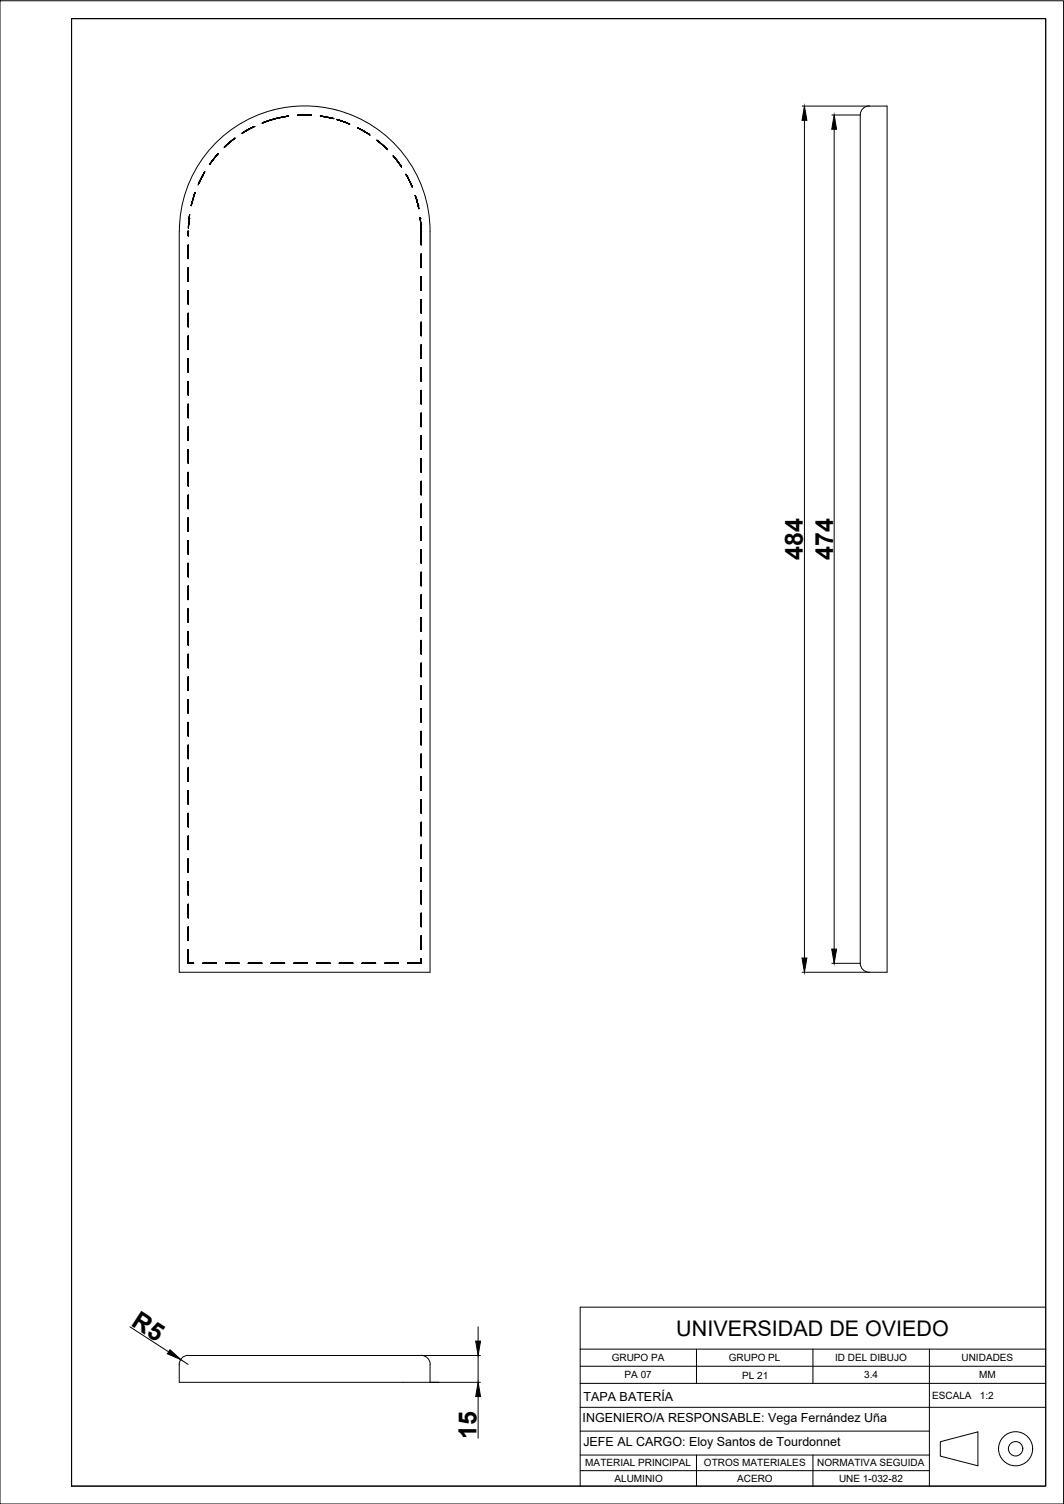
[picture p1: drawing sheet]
<svg xmlns="http://www.w3.org/2000/svg" width="297mm" height="420mm" viewBox="0 0 297 420" stroke-linecap="round" stroke-linejoin="round" font-family="sans-serif">
<!-- layer: 01_Contornos -->
<path d="M242.7 29.6a2.52 2.52 0 0 0-2.5 2.5v237a2.52 2.52 0 0 0 2.5 2.5h4.9v-242h-4.9M50 64.6v207h70.1v-207M50.1 64.6a35 35 0 0 1 35-35 35 35 0 0 1 35 35M52.5 378.7h65.1M52.6 378.6a2.52 2.52 0 0 0-2.6 2.5v5.1h72.6M117.6 378.6a2.52 2.52 0 0 1 2.5 2.5M120.1 381.2v5" fill="none" stroke="#000" stroke-width=".28"/>
<!-- layer: 02_Ocultas -->
<g fill="#000" stroke="#000" stroke-width=".28">
<path d="M63 40.8l1.3-1.2zM63 40.8l1.3-1.3zM63 40.8l1.3-1.3zM63 40.7l1.3-1.2z"/>
<path d="M64.3 39.6l1.3-.9zM64.3 39.6l1.2-1zM64.3 39.6l1.2-1zM64.3 39.5l1.2-.9z"/>
<path d="M67.6 37.2l1.1-.7zM67.6 37.2l1.1-.7zM67.6 37.2l1.1-.7zM67.6 37.2l1.1-.7z"/>
<path d="M68.7 36.5l1.6-.8zM68.7 36.5l1.6-.9zM68.7 36.5l1.6-.9zM68.7 36.5l1.6-.9z"/>
<path d="M70.3 35.7l.7-.4zM70.3 35.7l.7-.4zM70.3 35.7l.7-.4zM70.3 35.6l.7-.3z"/>
<path d="M73.3 34.4l.2-.2zM73.3 34.4l.2-.2zM73.3 34.3l.2-.1zM73.3 34.3l.2-.1z"/>
<path d="M73.5 34.2l1.7-.5zM73.5 34.2l1.7-.6zM73.5 34.2l1.7-.6zM73.5 34.2l1.7-.6z"/>
<path d="M75.2 33.7l1.7-.6zM75.2 33.7l1.7-.6zM75.2 33.7l1.7-.6zM75.2 33.6l1.7-.5z"/>
<path d="M76.9 33.1l1.6-.3zM76.9 33.1l1.6-.3zM76.9 33.1l1.6-.3zM76.9 33.1l1.6-.3z"/>
<path d="M78.5 32.8l1.6-.3zM78.5 32.8l1.6-.3zM78.5 32.8l1.6-.3zM78.5 32.8l1.6-.3z"/>
<path d="M80.1 32.5h.5zM80.1 32.5l.5-.1zM80.1 32.5l.5-.1zM80.1 32.5l.5-.1z"/>
<path d="M83.1 32.2h.3zM83.1 32.2l.3-.1zM83.1 32.2l.3-.1zM83.1 32.2l.3-.1z"/>
<path d="M85 32.1h1.7zM85 32.1h1.7z"/>
<path d="M83.4 32.2l1.6-.1zM83.4 32.2l1.6-.1zM83.4 32.2l1.6-.1zM83.4 32.1h1.6z"/>
<path d="M85 32.1l1.7 .1zM85 32.1l1.7 .1z"/>
<path d="M86.7 32.2h.2zM86.7 32.2h.2zM86.7 32.2h.2zM86.7 32.1l.2 .1z"/>
<path d="M89.5 32.5h.5zM89.5 32.5h.5zM89.5 32.4l.5 .1zM89.5 32.4l.5 .1z"/>
<path d="M90 32.5l1.6 .3zM90 32.5l1.6 .3zM90 32.5l1.6 .3zM90 32.5l1.6 .3z"/>
<path d="M91.6 32.8l1.6 .3zM91.6 32.8l1.6 .3zM91.6 32.8l1.6 .3zM91.6 32.8l1.6 .3z"/>
<path d="M94 33.4l.9 .3zM94 33.4l.9 .3zM94 33.4l.9 .2zM94 33.4l.9 .2z"/>
<path d="M94.9 33.7l1.7 .5zM94.9 33.7l1.7 .5zM94.9 33.7l1.7 .5zM94.9 33.6l1.7 .6z"/>
<path d="M96.6 34.2l1 .5zM96.6 34.2l1 .5zM96.6 34.2l1 .5zM96.6 34.2l1 .5z"/>
<path d="M99.9 35.8l1.5 .7zM99.9 35.8l1.5 .7zM99.9 35.7l1.5 .8zM99.9 35.7l1.5 .8z"/>
<path d="M101.4 36.5l1.5 1zM101.4 36.5l1.5 1zM101.4 36.5l1.5 .9zM101.4 36.5l1.5 .9z"/>
<path d="M102.9 37.5l.3 .2zM102.9 37.5l.3 .2zM102.9 37.5l.3 .1zM102.9 37.4l.3 .2z"/>
<path d="M105.2 39.2l.5 .4zM105.2 39.2l.5 .4zM105.2 39.2l.5 .3zM105.2 39.2l.5 .3z"/>
<path d="M52.9 59.9l-.1 1.1zM52.9 59.9l-.1 1.1zM52.9 59.9l-.1 1.1zM52.9 59.9l-.1 1.1z"/>
<path d="M53.8 55.8l-.4 1.6zM53.8 55.8l-.4 1.6zM53.8 55.8l-.4 1.6zM53.8 55.8l-.4 1.6z"/>
<path d="M54.3 54.1l-.5 1.7zM54.3 54.1l-.5 1.7zM54.3 54.1l-.5 1.7zM54.3 54.1l-.5 1.7z"/>
<path d="M54.4 53.8v.3zM54.4 53.8v.3zM54.4 53.8l-.1 .3zM54.4 53.8l-.1 .3z"/>
<path d="M55.7 50.8l-.3 .6zM55.7 50.8l-.3 .6zM55.7 50.8l-.3 .6zM55.7 50.8l-.3 .6z"/>
<path d="M56.5 49.2l-.8 1.6zM56.5 49.2l-.8 1.6zM56.5 49.2l-.8 1.6zM56.5 49.2l-.8 1.6z"/>
<path d="M57.1 48l-.6 1.2zM57.1 48l-.6 1.2zM57.1 48l-.6 1.2zM57.1 48l-.6 1.2z"/>
<path d="M59.4 44.7l-.9 1.2zM59.4 44.7l-.9 1.2zM59.4 44.7l-.9 1.2zM59.4 44.7l-.9 1.2z"/>
<path d="M60.5 43.3l-1.1 1.4zM60.5 43.3l-1.1 1.4zM60.5 43.3l-1.1 1.4zM60.5 43.3l-1.1 1.4z"/>
<path d="M60.9 42.9l-.4 .4zM60.9 42.9l-.4 .4zM60.9 42.9l-.4 .4zM60.9 42.9l-.4 .4z"/>
<path d="M63 40.8l-.3 .3zM63 40.7l-.3 .4zM63 40.7l-.3 .4zM62.7 41.1l.3-.4z"/>
<path d="M105.7 39.6l1.4 1.2zM105.7 39.6l1.4 1.2zM105.7 39.6l1.4 1.1zM105.7 39.5l1.4 1.2z"/>
<path d="M107.1 40.8l1 .9zM107.1 40.8l1 .9zM107.1 40.8l1 .9zM107.1 40.8l1 .9z"/>
<path d="M109.8 43.6l.9 1.1zM109.8 43.6l.9 1.1zM109.8 43.6l.9 1.1zM109.8 43.6l.9 1.1z"/>
<path d="M110.7 44.7l1.1 1.4zM110.7 44.7l1.1 1.4zM110.7 44.7l1.1 1.4zM110.7 44.7l1.1 1.4z"/>
<path d="M111.8 46.1l.3 .6zM111.8 46.1l.3 .6zM111.8 46.1l.3 .5zM111.8 46.1l.3 .5z"/>
<path d="M113.4 48.8l.2 .4zM113.4 48.8l.3 .4zM113.4 48.8l.3 .4zM113.4 48.8l.3 .4z"/>
<path d="M113.6 49.2l.8 1.6zM113.6 49.2l.9 1.6zM113.6 49.2l.9 1.6zM113.6 49.2l.9 1.6z"/>
<path d="M114.4 50.8l.7 1.4zM114.4 50.8l.7 1.4zM114.4 50.8l.7 1.4zM114.4 50.8l.7 1.4z"/>
<path d="M115.9 54.6l.4 1.2zM115.9 54.6l.4 1.2zM115.9 54.6l.4 1.2zM116 54.6l.3 1.2z"/>
<path d="M116.3 55.8l.5 1.7zM116.3 55.8l.5 1.7zM116.3 55.8l.5 1.7zM116.3 55.8l.5 1.7z"/>
<path d="M116.8 57.5l.1 .8zM116.8 57.5l.1 .8zM116.8 57.5l.1 .8zM116.8 57.5l.1 .8z"/>
<path d="M52.5 74.8v3.8zM52.5 74.8l.1 3.8zM52.5 74.8l.1 3.8zM52.5 74.8l.1 3.8z"/>
<path d="M52.5 68.5v3.8zM52.5 68.5l.1 3.8zM52.5 68.5l.1 3.8zM52.5 68.5l.1 3.8z"/>
<path d="M52.5 64.6v1.3zM52.5 64.6l.1 1.3zM52.5 64.6l.1 1.3zM52.5 64.6l.1 1.3z"/>
<path d="M52.6 62.8v.9zM52.6 62.8v.9zM52.6 62.8v.9zM52.6 62.8v.9z"/>
<path d="M52.8 61l-.1 1.8zM52.8 61l-.1 1.8zM52.8 61l-.2 1.8zM52.8 61l-.2 1.8z"/>
<path d="M117.3 60.8v.2zM117.3 60.8v.2zM117.3 60.8v.2zM117.3 60.8v.2z"/>
<path d="M117.3 61l.2 1.8zM117.3 61l.2 1.8zM117.3 61l.2 1.8zM117.3 61l.2 1.8z"/>
<path d="M117.5 62.8v1.8zM117.5 62.8l.1 1.8zM117.5 62.8l.1 1.8zM117.5 62.8l.1 1.8z"/>
<path d="M117.6 64.6v3.8zM117.6 64.6v3.8zM117.6 64.6v3.8zM117.6 64.6v3.8z"/>
<path d="M117.6 71v3.8zM117.6 71v3.8zM117.6 71v3.8zM117.6 71v3.8z"/>
<path d="M117.6 77.3v3.8zM117.6 77.3v3.8zM117.6 77.3v3.8zM117.6 77.3v3.8z"/>
<path d="M52.5 93.9v3.8zM52.5 93.9l.1 3.8zM52.5 93.9l.1 3.8zM52.5 93.9l.1 3.8z"/>
<path d="M52.5 87.5v3.8zM52.5 87.5l.1 3.8zM52.5 87.5l.1 3.8zM52.5 87.5l.1 3.8z"/>
<path d="M52.5 81.2v3.8zM52.5 81.2l.1 3.8zM52.5 81.2l.1 3.8zM52.5 81.2l.1 3.8z"/>
<path d="M117.6 83.7v3.8zM117.6 83.7v3.8zM117.6 83.7v3.8zM117.6 83.7v3.8z"/>
<path d="M117.6 90v3.8zM117.6 90v3.8zM117.6 90v3.8zM117.6 90v3.8z"/>
<path d="M117.6 96.4v3.8zM117.6 96.4v3.8zM117.6 96.4v3.8zM117.6 96.4v3.8z"/>
<path d="M52.5 112.9v3.8zM52.5 112.9l.1 3.8zM52.5 112.9l.1 3.8zM52.5 112.9l.1 3.8z"/>
<path d="M52.5 106.6v3.8zM52.5 106.6l.1 3.8zM52.5 106.6l.1 3.8zM52.5 106.6l.1 3.8z"/>
<path d="M52.5 100.2v3.8zM52.5 100.2l.1 3.8zM52.5 100.2l.1 3.8zM52.5 100.2l.1 3.8z"/>
<path d="M117.6 102.7v3.8zM117.6 102.7v3.8zM117.6 102.7v3.8zM117.6 102.7v3.8z"/>
<path d="M117.6 109.1v3.8zM117.6 109.1v3.8zM117.6 109.1v3.8zM117.6 109.1v3.8z"/>
<path d="M117.6 115.4v3.8zM117.6 115.4v3.8zM117.6 115.4v3.8zM117.6 115.4v3.8z"/>
<path d="M52.5 132v3.8zM52.5 132l.1 3.8zM52.5 132l.1 3.8zM52.5 132l.1 3.8z"/>
<path d="M52.5 125.6v3.8zM52.5 125.6l.1 3.8zM52.5 125.6l.1 3.8zM52.5 125.6l.1 3.8z"/>
<path d="M52.5 119.3v3.8zM52.5 119.3l.1 3.8zM52.5 119.3l.1 3.8zM52.5 119.3l.1 3.8z"/>
<path d="M117.6 121.8v3.8zM117.6 121.8v3.8zM117.6 121.8v3.8zM117.6 121.8v3.8z"/>
<path d="M117.6 128.1v3.8zM117.6 128.1v3.8zM117.6 128.1v3.8zM117.6 128.1v3.8z"/>
<path d="M117.6 134.5v3.8zM117.6 134.5v3.8zM117.6 134.5v3.8zM117.6 134.5v3.8z"/>
<path d="M52.5 151v3.8zM52.5 151l.1 3.8zM52.5 151l.1 3.8zM52.5 151l.1 3.8z"/>
<path d="M52.5 144.7v3.8zM52.5 144.7l.1 3.8zM52.5 144.7l.1 3.8zM52.5 144.7l.1 3.8z"/>
<path d="M52.5 138.3v3.8zM52.5 138.3l.1 3.8zM52.5 138.3l.1 3.8zM52.5 138.3l.1 3.8z"/>
<path d="M117.6 140.8v3.8zM117.6 140.8v3.8zM117.6 140.8v3.8zM117.6 140.8v3.8z"/>
<path d="M117.6 147.2v3.8zM117.6 147.2v3.8zM117.6 147.2v3.8zM117.6 147.2v3.8z"/>
<path d="M117.6 153.5v3.8zM117.6 153.5v3.8zM117.6 153.5v3.8zM117.6 153.5v3.8z"/>
<path d="M117.6 159.9v3.8zM117.6 159.9v3.8zM117.6 159.9v3.8zM117.6 159.9v3.8z"/>
<path d="M52.5 170.1v3.8zM52.5 170.1l.1 3.8zM52.5 170.1l.1 3.8zM52.5 170.1l.1 3.8z"/>
<path d="M52.5 163.7v3.8zM52.5 163.7l.1 3.8zM52.5 163.7l.1 3.8zM52.5 163.7l.1 3.8z"/>
<path d="M52.5 157.4v3.8zM52.5 157.4l.1 3.8zM52.5 157.4l.1 3.8zM52.5 157.4l.1 3.8z"/>
<path d="M117.6 166.2v3.8zM117.6 166.2v3.8zM117.6 166.2v3.8zM117.6 166.2v3.8z"/>
<path d="M117.6 172.6v3.8zM117.6 172.6v3.8zM117.6 172.6v3.8zM117.6 172.6v3.8z"/>
<path d="M117.6 178.9v3.8zM117.6 178.9v3.8zM117.6 178.9v3.8zM117.6 178.9v3.8z"/>
<path d="M52.5 195.5v3.8zM52.5 195.5l.1 3.8zM52.5 195.5l.1 3.8zM52.5 195.5l.1 3.8z"/>
<path d="M52.5 189.1v3.8zM52.5 189.1l.1 3.8zM52.5 189.1l.1 3.8zM52.5 189.1l.1 3.8z"/>
<path d="M52.5 182.8v3.8zM52.5 182.8l.1 3.8zM52.5 182.8l.1 3.8zM52.5 182.8l.1 3.8z"/>
<path d="M52.5 176.4v3.8zM52.5 176.4l.1 3.8zM52.5 176.4l.1 3.8zM52.5 176.4l.1 3.8z"/>
<path d="M117.6 185.3v3.8zM117.6 185.3v3.8zM117.6 185.3v3.8zM117.6 185.3v3.8z"/>
<path d="M117.6 191.6v3.8zM117.6 191.6v3.8zM117.6 191.6v3.8zM117.6 191.6v3.8z"/>
<path d="M117.6 198v3.8zM117.6 198v3.8zM117.6 198v3.8zM117.6 198v3.8z"/>
<path d="M52.5 214.5v3.8zM52.5 214.5l.1 3.8zM52.5 214.5l.1 3.8zM52.5 214.5l.1 3.8z"/>
<path d="M52.5 208.2v3.8zM52.5 208.2l.1 3.8zM52.5 208.2l.1 3.8zM52.5 208.2l.1 3.8z"/>
<path d="M52.5 201.8v3.8zM52.5 201.8l.1 3.8zM52.5 201.8l.1 3.8zM52.5 201.8l.1 3.8z"/>
<path d="M117.6 204.3v3.8zM117.6 204.3v3.8zM117.6 204.3v3.8zM117.6 204.3v3.8z"/>
<path d="M117.6 210.7v3.8zM117.6 210.7v3.8zM117.6 210.7v3.8zM117.6 210.7v3.8z"/>
<path d="M117.6 217v3.8zM117.6 217v3.8zM117.6 217v3.8zM117.6 217v3.8z"/>
<path d="M52.5 233.6v3.8zM52.5 233.6l.1 3.8zM52.5 233.6l.1 3.8zM52.5 233.6l.1 3.8z"/>
<path d="M52.5 227.2v3.8zM52.5 227.2l.1 3.8zM52.5 227.2l.1 3.8zM52.5 227.2l.1 3.8z"/>
<path d="M52.5 220.9v3.8zM52.5 220.9l.1 3.8zM52.5 220.9l.1 3.8zM52.5 220.9l.1 3.8z"/>
<path d="M117.6 223.4v3.8zM117.6 223.4v3.8zM117.6 223.4v3.8zM117.6 223.4v3.8z"/>
<path d="M117.6 229.7v3.8zM117.6 229.7v3.8zM117.6 229.7v3.8zM117.6 229.7v3.8z"/>
<path d="M117.6 236.1v3.8zM117.6 236.1v3.8zM117.6 236.1v3.8zM117.6 236.1v3.8z"/>
<path d="M52.5 252.6v3.8zM52.5 252.6l.1 3.8zM52.5 252.6l.1 3.8zM52.5 252.6l.1 3.8z"/>
<path d="M52.5 246.3v3.8zM52.5 246.3l.1 3.8zM52.5 246.3l.1 3.8zM52.5 246.3l.1 3.8z"/>
<path d="M52.5 239.9v3.8zM52.5 239.9l.1 3.8zM52.5 239.9l.1 3.8zM52.5 239.9l.1 3.8z"/>
<path d="M117.6 242.4v3.8zM117.6 242.4v3.8zM117.6 242.4v3.8zM117.6 242.4v3.8z"/>
<path d="M117.6 248.8v3.8zM117.6 248.8v3.8zM117.6 248.8v3.8zM117.6 248.8v3.8z"/>
<path d="M117.6 255.1v3.8zM117.6 255.1v3.8zM117.6 255.1v3.8zM117.6 255.1v3.8z"/>
<path d="M52.5 265.3v3.8zM52.5 265.3l.1 3.8zM52.5 265.3l.1 3.8zM52.5 265.3l.1 3.8z"/>
<path d="M52.5 259v3.8zM52.5 259l.1 3.8zM52.5 259l.1 3.8zM52.5 259l.1 3.8z"/>
<path d="M52.5 269.1h1.6zM52.5 269.1h1.6zM52.5 269.1h1.6zM52.5 269.1h1.6z"/>
<path d="M56.6 269.1h3.8zM56.6 269.1h3.8zM56.6 269.1h3.8zM56.6 269.1h3.8z"/>
<path d="M62.9 269.1h3.9zM62.9 269.1h3.9zM62.9 269.1h3.9zM62.9 269.1h3.9z"/>
<path d="M69.3 269.1h3.8zM69.3 269.1h3.8zM69.3 269.1h3.8zM69.3 269.1h3.8z"/>
<path d="M75.6 269.1h3.9zM75.6 269.1h3.9zM75.6 269.1h3.9zM75.6 269.1h3.9z"/>
<path d="M82 269.1h3.8zM82 269.1h3.8zM82 269.1h3.8zM82 269.1h3.8z"/>
<path d="M88.3 269.1h3.9zM88.3 269.1h3.9zM88.3 269.1h3.9zM88.3 269.1h3.9z"/>
<path d="M94.7 269.1h3.8zM94.7 269.1h3.8zM94.7 269.1h3.8zM94.7 269.1h3.8z"/>
<path d="M101 269.1h3.9zM101 269.1h3.9zM101 269.1h3.9zM101 269.1h3.9z"/>
<path d="M107.4 269.1h3.8zM107.4 269.1h3.8zM107.4 269.1h3.8zM107.4 269.1h3.8z"/>
<path d="M113.7 269.1h3.9zM113.7 269.1h3.9zM113.7 269.1h3.9zM113.7 269.1h3.9z"/>
<path d="M117.6 261.5v3.8zM117.6 261.5v3.8zM117.6 261.5v3.8zM117.6 261.5v3.8z"/>
<path d="M117.6 267.8v1.3zM117.6 267.8v1.3zM117.6 267.8v1.3zM117.6 267.8v1.3z"/>
</g>
<g fill="none" stroke="#000" stroke-width=".28">
<path d="M64.3 39.5l1.3-.8zM64.3 39.6h.1M67.6 37.2l1.1-.7zM68.7 36.5l1.6-.9zM68.7 36.5h.1M70.3 35.6l.7-.3zM70.3 35.7h.1M73.3 34.3l.2-.1zM73.5 34.2l1.7-.6zM73.5 34.2h.1M75.2 33.6l1.7-.5zM75.2 33.7h.1"/>
<path d="M76.9 33.1h.1M76.9 33.1l1.6-.3zM78.5 32.8l1.6-.3zM78.5 32.8h.1M80.1 32.5l.5-.1zM80.1 32.5h.1M83.1 32.2l.3-.1zM83.4 32.1h1.6zM83.4 32.1v.1M85 32.1l1.7 .1zM85 32.1h.1M86.7 32.1l.2 .1z"/>
<path d="M86.7 32.1v.1M89.5 32.4l.5 .1zM90 32.5l1.6 .3zM90 32.5h.1M91.6 32.8l1.6 .3zM91.6 32.8h.1M93.2 33.1h.1M94 33.4l.9 .3zM94.9 33.6l1.7 .6zM94.9 33.7h.1M96.6 34.2l1 .5zM96.6 34.2h.1"/>
<path d="M99.9 35.7l1.5 .8zM101.4 36.5l1.5 1zM101.4 36.5h.1M102.9 37.4l.3 .3zM102.9 37.5h.1M105.2 39.2l.5 .4zM105.7 39.5l1.4 1.3zM105.7 39.6h.1M52.9 59.9l-.1 1.1zM53.8 55.8h.1M53.8 55.8l-.4 1.6zM54.3 54.1h.1"/>
<path d="M54.3 54.1l-.5 1.7zM54.4 53.8l-.1 .3zM55.7 50.8h.1M55.7 50.8l-.3 .6zM56.5 49.2h.1M56.5 49.2l-.8 1.6zM57.1 48l-.6 1.2zM59.4 44.7h.1M59.4 44.7l-.9 1.2zM60.5 43.3h.1M60.5 43.3l-1.1 1.4zM60.9 42.9l-.4 .4z"/>
<path d="M62.7 41.1l.3-.3zM63 40.7l1.3-1.2zM63 40.8h.1M107.1 40.8l1 .9zM107.1 40.8h.1M109.8 43.6l.9 1.1zM110.7 44.7l1.1 1.4zM110.7 44.7h.1M111.8 46.1l.3 .6zM111.8 46.1h.1M113.4 48.8l.3 .4zM113.6 49.2l.9 1.6z"/>
<path d="M113.6 49.2h.1M114.4 50.8l.7 1.4zM114.4 50.8h.1M115.9 54.6l.4 1.2zM116.3 55.8l.5 1.7zM116.3 55.8h.1M116.8 57.5l.1 .8zM116.8 57.5h.1M52.5 74.8l.1 3.8zM52.5 68.5l.1 3.8zM52.5 64.6l.1 1.3zM52.5 64.6h.1"/>
<path d="M52.6 62.8h.1M52.6 62.8v.9zM52.8 61h.1M52.8 61l-.2 1.8zM117.3 60.8v.2zM117.3 61l.2 1.8zM117.3 61h.1M117.5 62.8l.1 1.8zM117.5 62.8h.1M117.5 64.6h.1M117.6 64.6h.1M117.6 64.6v3.8z"/>
<path d="M117.6 71v3.8zM117.6 77.3v3.8zM52.5 93.9l.1 3.8zM52.5 87.5l.1 3.8zM52.5 81.2l.1 3.8zM117.6 83.7v3.8zM117.6 90v3.8zM117.6 96.4v3.8zM52.5 119.3l.1 3.8zM52.5 112.9l.1 3.8zM52.5 106.6l.1 3.8zM52.5 100.2l.1 3.8z"/>
<path d="M117.6 102.7v3.8zM117.6 109.1v3.8zM117.6 115.4v3.8zM52.5 138.3l.1 3.8zM52.5 132l.1 3.8zM52.5 125.6l.1 3.8zM117.6 121.8v3.8zM117.6 128.1v3.8zM117.6 134.5v3.8zM52.5 157.4l.1 3.8zM52.5 151l.1 3.8zM52.5 144.7l.1 3.8z"/>
<path d="M117.6 140.8v3.8zM117.6 147.2v3.8zM117.6 153.5v3.8zM117.6 159.9v3.8zM52.5 176.4l.1 3.8zM52.5 170.1l.1 3.8zM52.5 163.7l.1 3.8zM117.6 166.2v3.8zM117.6 172.6v3.8zM117.6 178.9v3.8zM52.5 195.5l.1 3.8zM52.5 189.1l.1 3.8z"/>
<path d="M52.5 182.8l.1 3.8zM117.6 185.3v3.8zM117.6 191.6v3.8zM117.6 198v3.8zM52.5 214.5l.1 3.8zM52.5 208.2l.1 3.8zM52.5 201.8l.1 3.8zM117.6 204.3v3.8zM117.6 210.7v3.8zM117.6 217v3.8zM52.5 239.9l.1 3.8zM52.5 233.6l.1 3.8z"/>
<path d="M52.5 227.2l.1 3.8zM52.5 220.9l.1 3.8zM117.6 223.4v3.8zM117.6 229.7v3.8zM117.6 236.1v3.8zM52.5 259l.1 3.8zM52.5 252.6l.1 3.8zM52.5 246.3l.1 3.8zM117.6 242.4v3.8zM117.6 248.8v3.8zM117.6 255.1v3.8zM52.5 269.1h1.6z"/>
<path d="M52.5 269.1h.1M52.5 265.3l.1 3.8zM56.6 269.1h3.8zM62.9 269.1h3.9zM69.3 269.1h3.8zM75.6 269.1h3.9zM82 269.1h3.8zM88.3 269.1h3.9zM94.7 269.1h3.8zM101 269.1h3.9zM107.4 269.1h3.8zM113.7 269.1h3.9z"/>
<path d="M117.6 269.1h.1M117.6 261.5v3.8zM117.6 267.8v1.3z"/>
</g>
<!-- layer: 04_Cotas -->
<g fill="none" stroke="#000" stroke-width=".28">
<path d="M20 5.2h271.9v410h-271.9zM223.9 29.6h18.8M224.6 33.6v234M232.2 32.1h8M232.9 36.1v229M223.9 271.6h18.8M232.2 269.1h8M36.3 370.7l10.8 7M50.5 379.8l2 1.4M117.6 378.7h16.5M133.5 370.7v4M133.5 378.7v7.5"/>
<path d="M120.1 386.2h14M133.5 390.1v11.7"/>
</g>
<path d="M224.6 29.6l.7 4h-1.4zM232.9 32.1l.7 4h-1.4zM223.9 267.6h1.4l-.7 4zM232.2 265.1h1.4l-.7 4zM47.5 377.1l3 2.7-3.8-1.6zM132.8 374.7h1.4l-.7 4zM133.5 386.2l.7 3.9h-1.4z" fill="#000" stroke="#000" stroke-width=".28"/>
<!-- layer: 0 -->
<g fill="none" stroke="#000" stroke-width=".28">
<path d="M0 .2h296.9v420h-296.9zM20 5.2h271.9v410h-271.9zM162 376.9h129.9M194.4 376.9v9.6M226.9 376.9v9.6M259.5 376.9v38.3M291.9 365.2h-129.9v50M162 386.5h129.9M162 381.7h129.9M162 393.1h129.9M162 399.8h97.5M162 406.5h97.5"/>
<path d="M162 410.8h97.5M194.4 406.5v8.7M226.9 406.5v8.7M262.5 402.8l10.5-2.8v9.5l-10.5-2.7z"/>
<circle cx="283.5" cy="404.7" r="4.8"/>
<circle cx="283.5" cy="404.7" r="2.01"/>
</g>
<g font-size="7">
<text x="224.2" y="156.4" transform="rotate(-90 224.2 156.4)">484</text>
<text x="232.6" y="156.4" transform="rotate(-90 232.6 156.4)">474</text>
<text x="36.4" y="370.2" transform="rotate(33 36.4 370.2)">R5</text>
<text x="133.1" y="402" transform="rotate(-90 133.1 402)">15</text>
</g>
<text font-size="6" x="188.8" y="373.2">UNIVERSIDAD DE OVIEDO</text>
<g font-size="3.5">
<text x="162.9" y="391.4">TAPA BATERÍA</text>
<text x="162.6" y="397.3">INGENIERO/A RESPONSABLE: Vega Fernández Uña</text>
<text x="162.9" y="404">JEFE AL CARGO: Eloy Santos de Tourdonnet</text>
</g>
<g font-size="2.8">
<text x="170.8" y="380.3">GRUPO PA</text>
<text x="203.5" y="380.3">GRUPO PL</text>
<text x="233.1" y="380.3">ID DEL DIBUJO</text>
<text x="268.4" y="380.3">UNIDADES</text>
<text x="174.4" y="385.1">PA 07</text>
<text x="207.2" y="385.1">PL 21</text>
<text x="241.3" y="385.1">3.4</text>
<text x="273.4" y="385.1">MM</text>
<text x="260.2" y="390.8">ESCALA</text>
<text x="273.6" y="390.8">1:2</text>
<text x="163.4" y="409.7">MATERIAL PRINCIPAL</text>
<text x="196.5" y="409.7">OTROS MATERIALES</text>
<text x="228.1" y="409.7">NORMATIVA SEGUIDA</text>
<text x="234.2" y="414">UNE 1-032-82</text>
<text x="171.5" y="414">ALUMINIO</text>
<text x="205.8" y="414">ACERO</text>
</g>
</svg>
